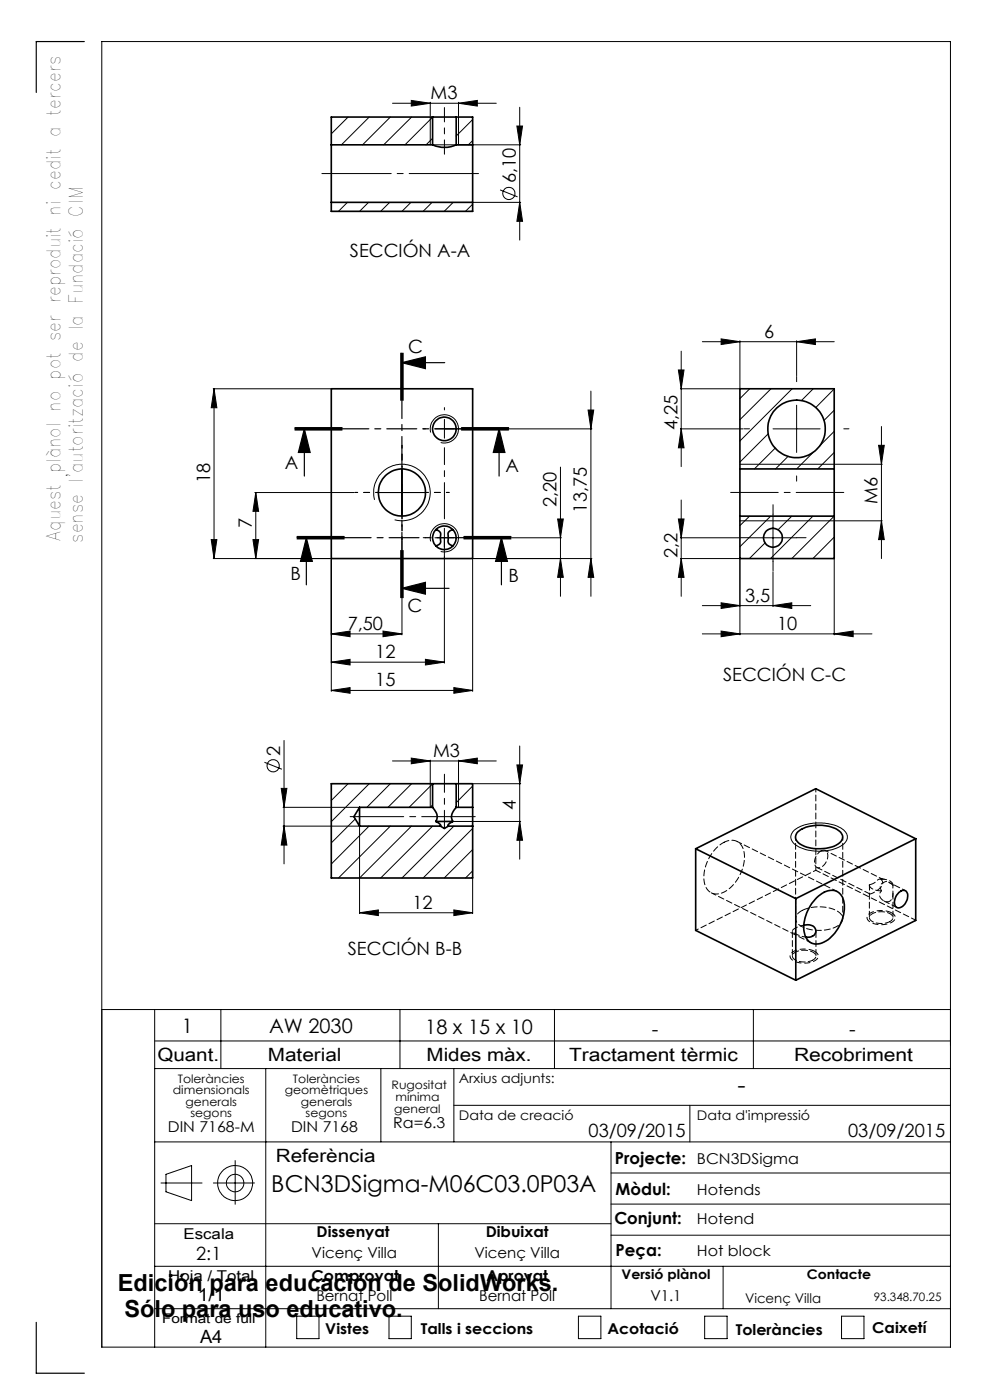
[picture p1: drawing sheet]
<svg xmlns="http://www.w3.org/2000/svg" width="210mm" height="297mm" viewBox="0 0 210 297" stroke-linecap="round" stroke-linejoin="round" font-family="sans-serif">
<g fill="none" stroke="#000" stroke-width=".21">
<path d="M73.8 24.8l-3.5 3.6M78.3 24.8l-5.9 5.9M82.8 24.8l-5.9 5.9M83.3 21.9h22M87.2 21.3l4.1 .6-4.1 .6zM87.3 24.8l-5.9 5.9M91.3 21.7v2.9M91.3 24.8v5.9M91.8 24.9l-5.9 5.8M91.8 29.3l-1.4 1.4M92 30.7h18.5M97.3 21.9l3.9-.6v1.2z"/>
<path d="M97.3 21.7v2.9M97.3 24.8v5.9M100.3 25.4l-3.5 3.5M100.3 29.8l-1 .9M109.6 26.7h1.2l-.6 4zM110.2 22.8v28.1M73.7 42.9l-1.9 1.9M78.2 42.9l-1.9 1.9M82.7 42.9l-1.9 1.9M87.2 42.9l-1.9 1.9M91.7 42.9l-2 1.9M96.1 42.9l-1.9 1.9"/>
<path d="M100.3 43.3l-1.6 1.5M100.5 42.9h10M106.1 40.3l3.7 1.5M110.2 42.9l.6 4.1h-1.2zM143.9 78.5h1.2l-.6 4zM144.5 74.5v24.5M149 72.5h28M153 71.9l4 .6-4 .6zM157 72.3v10M169 72.5l4-.6v1.2zM169 72.3v7.4M45.2 82.5h24.9"/>
<path d="M45.4 82.5l.6 4h-1.2zM45.4 82.5v36M85.3 99.5v10M91.4 91.8a2.99 2.99 0 0 1 2.6-3.8 2.99 2.99 0 0 1 3.2 3.2 2.99 2.99 0 0 1-3.7 2.7M94.4 91h31.2M118.9 99.1v27.4M124.7 87h1.2l-.6 4zM125.3 83v43.5M144.3 91h13.4M144.3 82.5h12.5M144.5 91l.6 4h-1.2zM157 98.5h20"/>
<path d="M159 82.5l-2 2.1M162.9 92l-5.9 6M163.5 82.5l-6.5 6.5M164 91h10M164.4 95.1l-4.4 4.4M167.2 96.8l-2.7 2.7M168 82.5l-11 11.1M169 86v10M172.5 82.5l-2.5 2.5M172.5 95.9l-3.5 3.6M177 82.5l-4 4M177 87l-2.2 2.2"/>
<path d="M177 91.5l-3.1 3.1M177 96l-3.5 3.5M177.2 98.5h9.9M186.4 94.5h1.2l-.6 4zM187 90.5v28M44.8 114.5h1.2l-.6 4zM45.2 118.5h24.9M53.7 114.5h1.2l-.6 4zM54 104.5h21.1M54.3 104.5l.6 4h-1.2zM54.3 104.5v14M70.3 118.7v28"/>
<path d="M79.4 106a6 6 0 0 1 5.3-7.5 6 6 0 0 1 6.5 6.5 6 6 0 0 1-7.5 5.3M80.3 104.5h9.9M85.3 114.7v20M91.4 114.9a2.99 2.99 0 0 1 2.6-3.8 2.99 2.99 0 0 1 3.2 3.2 2.99 2.99 0 0 1-3.7 2.7M92.3 114.1h4M94.3 112.1v28.6M100.3 118.7v28M100.5 118.5h25.1M108.6 114.1h10.5M118.3 110.1h1.2l-.6 4zM118.9 118.5l.6 4h-1.2zM125.3 118.5l.6 4h-1.2z"/>
<path d="M143.9 110.1h1.2l-.6 4zM144.3 118.5h12.5M144.3 114.1h12.5M144.5 118.5l.6 4h-1.2zM144.5 106.1v20.4M157 110.5h20M157 118.7v16M159 114.1h10M159 109.5l-2 2M162.3 115.2l-3.3 3.3M163.5 109.5l-6.5 6.5M164 109.1v10"/>
<path d="M168 109.5l-3 2.9M172.4 109.5l-9 9M177 118.7v16M177 109.5l-9 9M177 113.9l-4.6 4.6M177 118.5h-.1M177.2 110.5h9.9M187 110.5l.6 4h-1.2zM70.3 134.5l4-.6v1.2zM70.3 134.5h15M81.2 133.9l4.1 .6-4.1 .6zM90.2 139.9l4.1 .6-4.1 .6z"/>
<path d="M149 134.5h36M149 128.5h23M153 133.9l4 .6-4 .6zM153 127.9l4 .6-4 .6zM164 128.5l4-.6v1.2zM164 121.3v7.4M177 134.5l4-.6v1.2zM60.3 157.1v26.2M70.3 140.5l4-.6v1.2zM70.3 140.5h24M70.3 146.5l4-.6v1.2zM70.3 146.5h30"/>
<path d="M96.3 145.9l4 .6-4 .6zM110.2 158.3v24M56.1 161.7l3.7 1.5M59.7 167.2h1.2l-.6 4.1zM60 171.3h16.1M60 175.3h16.1M60.3 175.3l.6 4h-1.2zM73.8 166.3l-3.5 3.5M75.4 173.7l-5.1 5.1M76.3 175.5v18.3M78.3 175.3l-8 8M78.3 166.3l-8 8"/>
<path d="M82.8 166.3l-5 5M82.8 175.3l-11 11M83.3 161.4h22M87.2 160.8l4.1 .6-4.1 .6zM87.3 175.3l-11 11M87.3 166.3l-5 5M91.3 161.3v4.7M91.3 166.3v5l.5-.5M91.8 166.3l-5 5M91.8 175.3l-11 11M96.3 174.3h14.2M96.3 175.3l-11 11"/>
<path d="M97.3 161.4l3.9-.6v1.2zM97.3 161.3v4.7M97.3 166.3v5M100.3 166.8l-3.5 3.5M100.3 175.8l-10.6 10.5M100.5 166.3h10M109.6 162.3h1.2l-.6 4zM110.2 174.3l.6 4h-1.2zM168.5 176.1a9.8 9.8 0 0 1 10.5 0 1.9 1.9 0 0 1-.5 3.3 10 10 0 0 1-10-.4 1.8 1.8 0 0 1 0-2.9zM76.3 193.6l4-.6v1.2zM76.3 193.6h24M96.3 193l4 .6-4 .6z"/>
<path d="M100.3 186.5v7.3M100.3 180.2l-6.1 6.1M100.3 184.7l-1.6 1.6M21.6 214.2h180M32.8 214.2v71.6M46.8 214.2v12.5M84.8 214.2v12.5M117.6 214.2v12.5M159.8 214.2v12.5M32.8 220.8h168.8M32.8 226.7h168.8M56.4 226.7v59.1"/>
<path d="M80.8 226.7v15.5M96.3 226.7v15.5M96.3 234.5h105.3M146.3 234.5v7.7M32.8 259.6h96.8M32.8 242.2h168.8M34.1 251h8.8M35.2 249.1l5.4-1.8v7.4l-5.4-1.9zM45.3 251h8.7M49.9 246.2v9.3M93 259.6v18M129.6 242.2v35.4"/>
<path d="M129.6 255.4h72M129.6 248.8h72M32.8 277.6h168.8M32.8 268.6h168.8M62.9 279.2h4.8v4.8h-4.8zM82.5 279.2h4.7v4.8h-4.7zM122.7 279.2h4.8v4.8h-4.8zM129.6 262h72M149.5 279.2h4.7v4.8h-4.7zM153.4 268.6v9M178.5 279.2h4.8v4.8h-4.8zM21.6 285.8h180v-277h-180v277"/>
<circle cx="108" cy="41" r="1.29"/>
<circle cx="57.9" cy="162.4" r="1.3"/>
<circle cx="49.9" cy="251" r="3.7"/>
<circle cx="49.9" cy="251" r="1.86"/>
</g>
<g fill="none" stroke="#000" stroke-width=".25">
<path d="M17.9 8.8h-10.2v10.8M85 74.9v10M85.2 76.9l5-1.2v2.5zM85.2 76.9h9.1M85.3 74.9v10M85.5 74.9v10M62.6 91.2h10zM62.6 91h10M62.6 90.7h10M64.6 91l1.2 5h-2.5zM64.6 91v10M97.9 91h10"/>
<path d="M97.9 90.7h10M97.9 91.2h10M105.9 91l1.2 5h-2.5zM105.9 91v10M63 114.1h10M63 113.8h10M63 114.3h10M65 114.1l1.3 5h-2.6zM65 114.1v10M85 116.8v10M85.3 116.8v10M85.5 116.8v10"/>
<path d="M98.4 114.1h10M98.4 113.8h10M98.4 114.3h10M106.4 114.1l1.2 5h-2.5zM106.4 114.1v10M85.2 124.8l5-1.3v2.5zM85.2 124.8h10M7.7 280.5v10.8h10.2"/>
</g>
<path d="M189 193.6a4.6 4.6 0 0 0-5 .6 1.22 1.22 0 0 0 1.2 1.7 4.5 4.5 0 0 0 4.6-.8 1.06 1.06 0 0 0-.8-1.5M172.7 201.8a4.6 4.6 0 0 0-5 .6 1.22 1.22 0 0 0 1.1 1.7 4.5 4.5 0 0 0 4.7-.8 1.06 1.06 0 0 0-.8-1.5" fill="none" stroke="#000" stroke-width=".21" stroke-dasharray="1.3 .6" stroke-linecap="butt"/>
<path d="M179 104.5h-24" fill="none" stroke="#000" stroke-width=".21" stroke-dasharray="15.2 1.3 1.3 1.3" stroke-dashoffset="5.1"/>
<path d="M100.8 173.2h-26.5" fill="none" stroke="#000" stroke-width=".21" stroke-dasharray="15.2 1.3 1.3 1.3" stroke-dashoffset="3.9"/>
<path d="M94.3 164.2v11.5" fill="none" stroke="#000" stroke-width=".21" stroke-dasharray="15.2 1.3 1.3 1.3" stroke-dashoffset="11.4"/>
<path d="M101.5 36.8h-33.2" fill="none" stroke="#000" stroke-width=".21" stroke-dasharray="15.2 1.3 1.3 1.3" stroke-dashoffset=".5"/>
<path d="M94.3 22.8v9.9" fill="none" stroke="#000" stroke-width=".21" stroke-dasharray="15.2 1.3 1.3 1.3" stroke-dashoffset="12.2"/>
<path d="M107.9 91h-45.3M108.4 114.1h-45.4" fill="none" stroke="#000" stroke-width=".25" stroke-dasharray="6.3 1.3 1.3 1.3" stroke-dashoffset=".8"/>
<path d="M85.3 74.9v51.9" fill="none" stroke="#000" stroke-width=".25" stroke-dasharray="6.3 1.3 1.3 1.3" stroke-dashoffset="2.6"/>
<path d="M85.3 99.5v-5M80.3 104.5h-5M85.3 109.5v5M90.3 104.5h5" fill="none" stroke="#000" stroke-width=".21" stroke-dasharray="15.2 1.3 1.3 1.3" stroke-dashoffset="14.6"/>
<g fill="none" stroke="#000" stroke-width=".21" stroke-dasharray="15.2 1.3 1.3 1.3">
<path d="M90.3 91h-.5M94.3 91h-2M94.3 91v2M94.3 91h2M94.3 91v-2M94.3 87v-.5M98.3 91h.5M159 91h-1.1M169 81v-1.1M179 91h1.1M90.3 114.1h-.5M94.3 118.1v.5"/>
<path d="M98.3 114.1h.5M159 114.1h-2M164 109.1v-2M164 119.1v2M169 114.1h2M169 101v1.1"/>
</g>
<path d="M94.3 110.1v-15.1" fill="none" stroke="#000" stroke-width=".21" stroke-dasharray="15.2 1.3 1.3 1.3" stroke-dashoffset="7.6"/>
<g fill="#000">
<path d="M105.9 91l1.2 5h-2.5zM64.6 91l1.2 5h-2.5z"/>
<path d="M124.7 87h1.2l-.6 4zM125.3 118.5l.6 4h-1.2zM118.3 110.1h1.2l-.6 4zM118.9 118.5l.6 4h-1.2z"/>
<path d="M54.3 104.5l.6 4h-1.2zM53.7 114.5h1.2l-.6 4zM45.4 82.5l.6 4h-1.2zM44.8 114.5h1.2l-.6 4zM109.6 26.7h1.2l-.6 4zM110.2 42.9l.6 4.1h-1.2zM143.9 110.1h1.2l-.6 4zM144.5 118.5l.6 4h-1.2z"/>
<path d="M106.4 114.1l1.2 5h-2.5zM65 114.1l1.3 5h-2.6zM85.2 76.9l5-1.2v2.5zM85.2 124.8l5-1.3v2.5z"/>
<path d="M153 133.9l4 .6-4 .6zM177 134.5l4-.6v1.2z"/>
<path d="M70.3 140.5l4-.6v1.2zM90.2 139.9l4.1 .6-4.1 .6zM76.3 193.6l4-.6v1.2zM96.3 193l4 .6-4 .6z"/>
<path d="M96.3 145.9l4 .6-4 .6zM70.3 146.5l4-.6v1.2zM81.2 133.9l4.1 .6-4.1 .6zM70.3 134.5l4-.6v1.2zM97.3 21.9l3.9-.6v1.2zM87.2 21.3l4.1 .6-4.1 .6zM97.3 161.4l3.9-.6v1.2zM87.2 160.8l4.1 .6-4.1 .6zM169 72.5l4-.6v1.2zM153 71.9l4 .6-4 .6zM164 128.5l4-.6v1.2zM153 127.9l4 .6-4 .6z"/>
<path d="M59.7 167.2h1.2l-.6 4.1zM60.3 175.3l.6 4h-1.2z"/>
<path d="M110.2 174.3l.6 4h-1.2zM109.6 162.3h1.2l-.6 4zM144.5 91l.6 4h-1.2zM143.9 78.5h1.2l-.6 4zM187 110.5l.6 4h-1.2zM186.4 94.5h1.2l-.6 4z"/>
</g>
<g fill="none" stroke="#000" stroke-width=".35">
<path d="M70.3 30.7v12.2M70.3 30.7h21.5M91.8 30.7a6.2 6.2 0 0 0 5 0M91.8 24.8h5M91.8 24.8h-21.5v5.9M91.8 24.8v5.9M96.8 24.8h3.5v5.9M96.8 30.7h3.5M96.8 24.8v5.9M100.3 30.7v12.2M70.3 42.9v1.9h30v-1.9M70.3 42.9h30"/>
<path d="M70.3 82.5h30v36h-30zM157 99.5v10M157 99.5v-17h20v17M157 99.5h20M177 99.5v10M92.5 112.4l.6 .2a1.51 1.51 0 0 1 .3 1.7l.1 .3a1.03 1.03 0 0 1-1 1.2M96.1 112.4l-.4 .1a1.06 1.06 0 0 0-.6 1.4l-.1 .8a1.01 1.01 0 0 0 1.1 1.1M157 109.5v9h20v-9M157 109.5h20M76.3 171.3v4M76.3 171.3h15.5M76.3 175.3h17.1"/>
<path d="M76.3 171.3l-1.2 1.9 1.2 2.1M91.8 171.3a2.52 2.52 0 0 1 .7 3M91.8 166.3h5M91.8 166.3h-21.5v20h30v-11M91.8 166.3v5M92.5 174.3h3.6M92.5 174.3l1 .7-.1 .3M93.4 175.3l.9 .5 .8-.5M95.1 175.3h5.2M96.1 174.3l-.9 .5-.2 .2 .1 .3M96.8 171.3l-.1 .1a2.46 2.46 0 0 0-.6 2.9M96.8 166.3h3.5v5"/>
<path d="M96.8 166.3v5M96.8 171.3h3.5M100.3 171.3v4M169.1 176.6a8 8 0 0 1 7.6-1 2.24 2.24 0 0 1 2 2.4 4.6 4.6 0 0 1-4.1 2 6.5 6.5 0 0 1-5.6-1.6l-.3-.8zM194.2 177.9v17.4l-25.4 12.7M194.2 177.9l-25.4 12.7M194.2 177.9l-21.2-10.6-25.4 12.8M147.6 180.1v17.3l21.2 10.6M147.6 180.1l21.2 10.5M168.8 190.6v17.4M170.5 196.3a1.73 1.73 0 0 1 2.6 1.3 1.71 1.71 0 0 1-2.2 1.2M173.2 190.4a4.1 4.1 0 0 1 4.2-1.3 3.9 3.9 0 0 1 1.6 4.3 8.6 8.6 0 0 1-4.6 6.6 2.66 2.66 0 0 1-3.8-2.3 9.1 9.1 0 0 1 2.6-7.3z"/>
<path d="M190.7 189.3a1.06 1.06 0 0 1 1.4-.3 1.06 1.06 0 0 1 .4 1.4 2.28 2.28 0 0 1-2.1 2.2 1.56 1.56 0 0 1-.4-2.2z"/>
<circle cx="94.3" cy="91" r="2.51"/>
<circle cx="169" cy="91" r="6.1"/>
<circle cx="85.3" cy="104.5" r="5"/>
<circle cx="94.3" cy="114.1" r="2.51"/>
<circle cx="164" cy="114.1" r="2"/>
</g>
<path d="M153.6 178.7a8.6 8.6 0 0 0-4 9.2 2.75 2.75 0 0 0 4.4 1.1 8.6 8.6 0 0 0 3.6-9 2.64 2.64 0 0 0-4-1.3M150.9 189.4l21.2 10.6M173.1 184.6l21.2 10.6M177.6 189.1l-21.3-10.6" fill="none" stroke="#000" stroke-width=".21" stroke-dasharray="1.3 .6" stroke-dashoffset=".2"/>
<path d="M170.9 198.8a4.5 4.5 0 0 1-2.8-1.2 2.06 2.06 0 0 1 1.7-1.1l.7-.2" fill="none" stroke="#000" stroke-width=".21" stroke-dasharray="1.3 .6" stroke-dashoffset=".4"/>
<path d="M174.2 180.5a2.55 2.55 0 0 0-1.1 3.4 1.42 1.42 0 0 0 2-.8 1.91 1.91 0 0 0-.1-2.7l-.8 .1M187.6 186.5l-.7-.1M188.7 195.5a3.8 3.8 0 0 1-4.2-.5 .94 .94 0 0 1 .8-1.3 3.7 3.7 0 0 1 4 .7l.1 .5-.7 .6M189.4 187.8l-.5-.4a1.28 1.28 0 0 0-1.4-.3 1.28 1.28 0 0 0-.8 1.3l.3 .6M172.3 203.7a3.8 3.8 0 0 1-4.1-.5 .94 .94 0 0 1 .7-1.3 3.7 3.7 0 0 1 4.1 .6v.6l-.7 .6" fill="none" stroke="#000" stroke-width=".21" stroke-dasharray="1.3 .6" stroke-dashoffset=".3"/>
<path d="M170.2 193.1a1.79 1.79 0 0 0-1.2 2.6 6.7 6.7 0 0 0 6.1 1.6 3.9 3.9 0 0 0 3.6-2.2 2.39 2.39 0 0 0-2-2.2 9 9 0 0 0-6.5 .2M184.4 187.7v.1M186.9 186.5a2.31 2.31 0 0 1 2.5 1.3M186.9 186.4l-.2 .1M187 189a2.31 2.31 0 0 1-2.6-1.3M189.4 187.8h.1M189.4 187.8v-.1" fill="none" stroke="#000" stroke-width=".21" stroke-dasharray="1.3 .6"/>
<path d="M147.6 197.4l25.5-12.8M187 189a1.46 1.46 0 0 0 0 1.8 1.46 1.46 0 0 0 1.7 .4 3.4 3.4 0 0 0 .7-3.1v-.3" fill="none" stroke="#000" stroke-width=".21" stroke-dasharray="1.3 .6" stroke-dashoffset=".7"/>
<path d="M168.8 177.6v17.3M173.1 184.6v-17.3M178.8 194.9v-17.3M192.1 188.9l-3.6-1.7" fill="none" stroke="#000" stroke-width=".21" stroke-dasharray="1.3 .6" stroke-dashoffset=".5"/>
<path d="M168.1 197.5v5.3M184.4 189.4v5.3M184.4 187.7l1-.3a1.93 1.93 0 0 1 1.7-.9h-.2M189.4 194.7v-5.3M173.1 202.8v-5.3" fill="none" stroke="#000" stroke-width=".21" stroke-dasharray="1.3 .6" stroke-dashoffset="-.1"/>
<path d="M173.3 184l11.2 5.6M186.9 186.5a1.51 1.51 0 0 1-.8 2.4l-1 .6-.6 .1-.1-1.9M187.5 191.2l2.8 1.3" fill="none" stroke="#000" stroke-width=".21" stroke-dasharray="1.3 .6" stroke-dashoffset=".1"/>
<path d="M187.1 186.5l-12-6.1" fill="none" stroke="#000" stroke-width=".21" stroke-dasharray="1.3 .6" stroke-dashoffset=".6"/>
<g font-size="5">
<text x="25" y="273.9">Edición para educación de SolidWorks.</text>
<text x="26.4" y="279.4">Sólo para uso educativo.</text>
</g>
<g font-size="4.9">
<text x="156.5" y="231.8">-</text>
<text x="57.6" y="253">BCN3DSigma-M06C03.0P03A</text>
</g>
<g font-size="4.2">
<text x="38.6" y="219">1</text>
<text x="57.1" y="219.2">AW 2030</text>
<text x="90.2" y="219.4">18 x 15 x 10</text>
<text x="138.3" y="219.7">-</text>
<text x="180.1" y="219.7">-</text>
</g>
<g font-size="4">
<text x="12.8" y="114.7" transform="rotate(-90 12.8 114.7)">Aquest plànol no pot ser reproduit ni cedit a tercers</text>
<text x="17.6" y="115.1" transform="rotate(-90 17.6 115.1)">sense l'autorització de la Fundació CIM</text>
</g>
<g font-size="3.9">
<text x="91.3" y="21">M3</text>
<text x="109.4" y="38.9" transform="rotate(-90 109.4 38.9)">6,10</text>
<text x="74.2" y="54.4">SECCIÓN A-A</text>
<text x="162.1" y="71.6">6</text>
<text x="86.6" y="74.8">C</text>
<text x="143.7" y="91.2" transform="rotate(-90 143.7 91.2)">4,25</text>
<text x="60.4" y="99.5">A</text>
<text x="107.2" y="100.2">A</text>
<text x="44.6" y="102.5" transform="rotate(-90 44.6 102.5)">18</text>
<text x="118.1" y="107.7" transform="rotate(-90 118.1 107.7)">2,20</text>
<text x="186.1" y="106.9" transform="rotate(-90 186.1 106.9)">M6</text>
<text x="53.4" y="111.9" transform="rotate(-90 53.4 111.9)">7</text>
<text x="124.5" y="108.7" transform="rotate(-90 124.5 108.7)">13,75</text>
<text x="143.7" y="118.3" transform="rotate(-90 143.7 118.3)">2,2</text>
<text x="61.6" y="123">B</text>
<text x="107.9" y="123.5">B</text>
<text x="86.4" y="129.7">C</text>
<text x="158" y="127.6">3,5</text>
<text x="73.7" y="133.6">7,50</text>
<text x="164.8" y="133.6">10</text>
<text x="79.6" y="139.6">12</text>
<text x="79.6" y="145.6">15</text>
<text x="153.4" y="144.5">SECCIÓN C-C</text>
<text x="59.4" y="160.3" transform="rotate(-90 59.4 160.3)">2</text>
<text x="91.9" y="160.6">M3</text>
<text x="109.4" y="171.8" transform="rotate(-90 109.4 171.8)">4</text>
<text x="87.5" y="192.8">12</text>
<text x="73.8" y="202.5">SECCIÓN B-B</text>
<text x="33.4" y="225">Quant.</text>
<text x="56.8" y="225">Material</text>
<text x="90.5" y="225">Mides màx.</text>
<text x="120.7" y="225">Tractament tèrmic</text>
<text x="168.4" y="225">Recobriment</text>
<text x="124.8" y="241.3">03/09/2015</text>
<text x="179.9" y="241.3">03/09/2015</text>
<text x="58.5" y="246.5">Referència</text>
<text x="41.6" y="267.2">2:1</text>
<text x="41.9" y="276.1">1/1</text>
<text x="42.4" y="284.9">A4</text>
</g>
<g font-size="3.5">
<text x="130.5" y="246.8">Projecte:</text>
<text x="130.6" y="253.4">Mòdul:</text>
<text x="130.3" y="259.8">Conjunt:</text>
<text x="130.6" y="266.4">Peça:</text>
</g>
<g font-size="3.2">
<text x="83.4" y="239.3">Ra=6.3</text>
<text x="35.6" y="240.1">DIN 7168-M</text>
<text x="61.7" y="240.1">DIN 7168</text>
<text x="147.8" y="246.8">BCN3DSigma</text>
<text x="147.8" y="253.4">Hotends</text>
<text x="38.9" y="262.9">Escala</text>
<text x="67.2" y="262.5">Dissenyat</text>
<text x="103" y="262.5">Dibuixat</text>
<text x="147.8" y="259.8">Hotend</text>
<text x="66.1" y="266.8">Vicenç Villa</text>
<text x="100.6" y="266.8">Vicenç Villa</text>
<text x="147.8" y="266.4">Hot block</text>
<text x="35.7" y="271.7">Hoja / Total</text>
<text x="66.1" y="271.7">Comprovat</text>
<text x="103.2" y="271.7">Aprovat</text>
<text x="67.1" y="276.1">Bernat Poll</text>
<text x="101.6" y="276.1">Bernat Poll</text>
<text x="138" y="276.1">V1.1</text>
<text x="69" y="283.1">Vistes</text>
<text x="89.3" y="283.1">Talls i seccions</text>
<text x="128.8" y="283.1">Acotació</text>
<text x="156.1" y="283.2">Toleràncies</text>
<text x="185" y="282.8">Caixetí</text>
</g>
<g font-size="2.8">
<text x="97.3" y="229.6">Arxius adjunts:</text>
<text x="97.3" y="237.7">Data de creació</text>
<text x="147.8" y="237.7">Data d'impressió</text>
<text x="131.8" y="271.4">Versió plànol</text>
<text x="171.2" y="271.4">Contacte</text>
<text x="34.4" y="280.7">Format de full</text>
<text x="158" y="276.3">Vicenç Villa</text>
</g>
<g font-size="2.5">
<text x="36.7" y="232.1">dimensionals</text>
<text x="37.7" y="229.6">Toleràncies</text>
<text x="60.4" y="232.1">geomètriques</text>
<text x="62.1" y="229.6">Toleràncies</text>
<text x="83.1" y="231">Rugositat</text>
<text x="83.9" y="233.5">mínima</text>
<text x="39.4" y="234.6">generals</text>
<text x="40.4" y="237.1">segons</text>
<text x="63.8" y="234.6">generals</text>
<text x="64.8" y="237.1">segons</text>
<text x="83.6" y="236.2">general</text>
<text x="185.4" y="276.1">93.348.70.25</text>
</g>
</svg>
